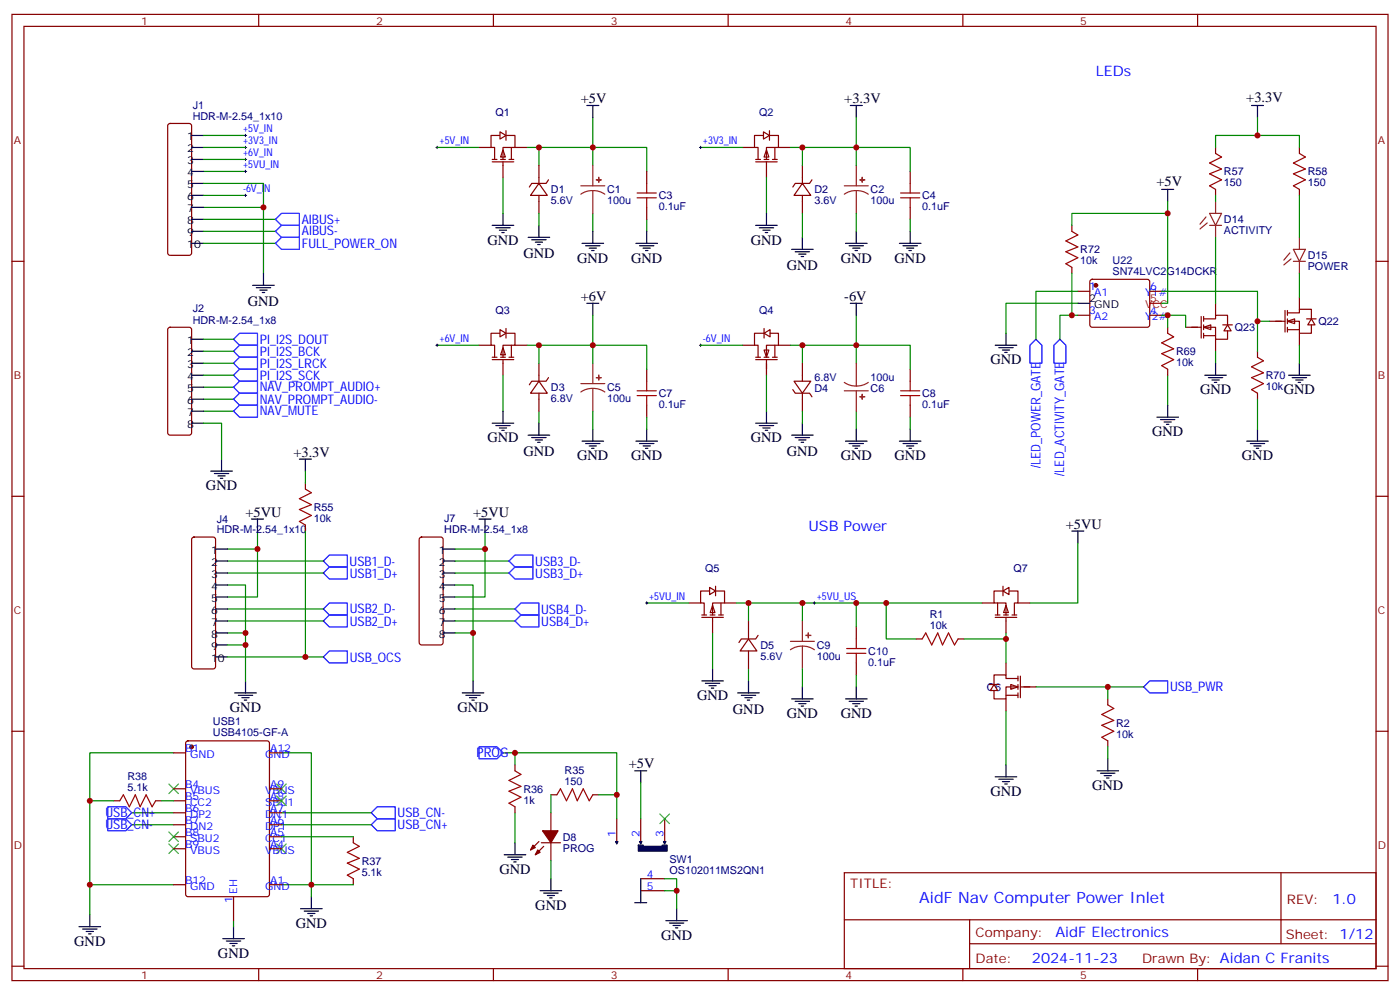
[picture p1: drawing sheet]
<svg xmlns="http://www.w3.org/2000/svg" width="412mm" height="293mm" viewBox="0 0 412 293" stroke-linecap="round" stroke-linejoin="round" font-family="sans-serif">
<g fill="none" stroke="#870000" stroke-width=".35">
<path d="M3.5 4.2h405.4v284.4h-405.4zM7.1 7.8h398.2v277.2h-398.2zM76.2 4.2v3.6M145.3 4.2v3.6M214.5 4.2v3.6M283.6 4.2v3.6M352.8 4.2v3.6M190.5 50.4v3.6M268.1 50.4v3.6M3.5 76.9h3.6M190.5 61v3.6M268.1 61v3.6"/>
<path d="M405.3 76.9h3.6M190.5 108.7v3.5M190.5 119.2v3.6M268.1 108.7v3.5M268.1 119.2v3.6M3.5 146.1h3.6M405.3 146.1h3.6M3.5 215.2h3.6M405.3 215.2h3.6M248.7 256.8h156.6v28.2h-156.6zM377.3 256.8v20.9M248.7 270.7h156.5"/>
<path d="M285.6 277.7h119.6M285.6 270.7v14.1M3.5 284.3h3.6M76.2 285v3.6M145.3 285v3.6M214.5 285v3.6M283.6 285v3.6M352.8 285v3.6M405.3 284.3h3.6"/>
</g>
<path d="M174.6 43.4h15.9v7M252.2 43.4h15.9v7M190.5 64.6v3.5M268.1 64.6v3.5M60 113.9h8.8M60 117.5h8.8M174.6 101.6h15.9v7.1M252.2 101.6h15.9v7.1M60 121h8.8M190.5 122.8v3.5M268.1 122.8v3.5" fill="none" stroke="#008700" stroke-width=".35"/>
<path d="M68.8 117.5l1.8-1.8h5.2v3.5h-5.2zM68.8 113.9l1.8-1.7h5.2v3.5h-5.2zM70.6 119.2h5.2v3.6h-5.2l-1.8-1.8z" fill="none" stroke="#00f" stroke-width=".35"/>
<g fill="none" stroke="#000" stroke-width=".35">
<path d="M187.3 71.6h6.4M188.4 72.3h4.2M189.4 73h2.2M190.1 73.7h.8M190.5 68.1v3.5M264.9 71.6h6.4M266 72.3h4.2M267.1 73h2.1M267.8 73.7h.7M268.1 68.1v3.5M62.1 138.6h6.3M63.1 139.3h4.3"/>
<path d="M65.3 135.1v3.5M187.3 129.8h6.4M188.4 130.5h4.2M189.4 131.2h2.2M190.1 131.9h.8M190.5 126.3v3.5M264.9 129.8h6.4M266 130.5h4.2M267.1 131.2h2.1M267.8 131.9h.7M268.1 126.3v3.5M64.2 140.1h2.1"/>
<path d="M64.9 140.8h.7"/>
</g>
<g fill="none" stroke="#a10000" stroke-width=".35">
<path d="M187.7 58.2h5.6M187.7 56.8h5.6M190.5 54v2.8M190.5 58.2v2.8M265.3 58.2h5.6M265.3 56.8h5.6M268.1 54v2.8M268.1 58.2v2.8M187.7 116.4h5.6M187.7 115h5.6M190.5 112.2v2.8M190.5 116.4v2.8"/>
<path d="M265.3 116.4h5.6M265.3 115h5.6M268.1 112.2v2.8M268.1 116.4v2.8"/>
</g>
<g fill="#fff" stroke="#870000" stroke-width=".35">
<path d="M225.1 103h1.4l-.7 2.1z"/>
<path d="M225.1 98.1l1.7-1.1v2.1z"/>
</g>
<g fill="none" stroke="#870000" stroke-width=".35">
<path d="M147.5 98.1h-2.9v3.5h1.1v3.5M149.2 98.1h2.5v3.5h-3.5v3.5M225.1 98.1h-2.9v3.5h1.1v3.5M225.1 96.7v2.8M226.8 98.1h2.5v3.5h-3.5v3.5M141.1 101.6h3.5M145 105.8h6.3M145 105.1h1.4M147.5 105.1h1.4M148.2 102.3l.7 2.1h-1.4zM148.2 105.8v4.6M149.9 105.1h1.4"/>
<path d="M150.6 101.6v3.5M151.7 101.6h3.5M218.7 101.6h3.5M222.6 105.8h6.4M222.6 105.1h1.4M225.1 105.1h1.4M225.8 105.8v4.6M227.5 105.1h1.5M228.2 101.6v3.5M229.3 101.6h3.5M233.5 114.7l.7 1h4.3l.7 1.1M233.9 112.2h4.9l-2.4 3.5z"/>
<path d="M236.4 106.9v5.3M236.4 115.7v5.3"/>
</g>
<path d="M252.2 92.8v8.8h-19.4M206.4 101.6h12.3M225.8 110.4v10.6M236.4 101.6v5.3M252.2 101.6v5.3M236.4 121v3.5M252.2 121v5.3" fill="none" stroke="#008700" stroke-width=".35"/>
<g fill="none" stroke="#000" stroke-width=".35">
<path d="M250.5 89.3h3.5M252.2 89.3v3.5M222.6 124.5h6.4M223.7 125.2h4.2M224.7 125.9h2.1M225.4 126.6h.7M225.8 121v3.5M233.2 128.1h6.3M234.2 128.8h4.3M235.3 129.5h2.1M236 130.2h.7M236.4 124.5v3.6"/>
<path d="M249.1 129.8h6.3M250.1 130.5h4.3M251.2 131.2h2.1M251.9 131.9h.7M252.2 126.3v3.5"/>
</g>
<path d="M248.7 112.5l1.7 .9 1.8 .2M248.7 115h7.1M252.2 106.9v6.7M252.2 115v6M255.8 112.5l-1.7 .9-1.9 .2" fill="none" stroke="#8c2424" stroke-width=".35"/>
<g fill="#8c2424" stroke="#8c2424" stroke-width=".35">
<path d="M253.3 116.7l1.4 .1z"/>
<path d="M254 116.1v1.4z"/>
</g>
<path d="M206 101.6h.7M206.4 101.2v.8" fill="none" stroke="#000" stroke-width=".29"/>
<path d="M147.3 97l1.7 1.1-1.7 1z" fill="#fff" stroke="#870000" stroke-width=".35"/>
<g fill="none" stroke="#870000" stroke-width=".35">
<path d="M225.1 39.9h-2.9v3.5h1.1v3.5M226.8 39.9h2.5v3.5h-3.5v3.5M218.7 43.4h3.5M222.6 47.6h6.4M222.6 46.9h1.4M225.1 46.9h1.4M225.8 44.1l.7 2.1h-1.4zM225.8 47.6v4.6M227.5 46.9h1.5M228.2 43.4v3.5M229.3 43.4h3.5M236.4 54l2.4 3.5h-4.9z"/>
<path d="M236.4 48.7v5.3M236.4 57.5v5.3M239.2 52.9l-.7 1.1h-4.3l-.7 1M149 96.7v2.8M158.7 112.2l2.5 3.5h-4.9zM158.7 106.9v5.3M158.7 115.7v5.3M161.6 111.1l-.7 1.1h-4.3l-.7 1"/>
</g>
<path d="M236.4 62.8v7M174.6 92.8v8.8h-19.4M128.8 101.6h12.3M148.2 110.4v10.6M158.7 101.6v5.3M174.6 101.6v5.3M158.7 121v3.5M174.6 121v5.3" fill="none" stroke="#008700" stroke-width=".35"/>
<g fill="none" stroke="#000" stroke-width=".35">
<path d="M233.2 73.4h6.3M234.2 74.1h4.3M235.3 74.8h2.1M236 75.5h.7M236.4 69.8v3.6M172.9 89.3h3.5M174.6 89.3v3.5M145 124.5h6.3M146 125.2h4.3M147.1 125.9h2.1M147.8 126.6h.7M148.2 121v3.5"/>
<path d="M155.6 128.1h6.3M156.6 128.8h4.3M157.7 129.5h2.1M158.4 130.2h.7M158.7 124.5v3.6M171.4 129.8h6.4M172.5 130.5h4.2M173.6 131.2h2.1M174.3 131.9h.7M174.6 126.3v3.5"/>
</g>
<path d="M128.4 101.6h.7M128.8 101.2v.8" fill="none" stroke="#000" stroke-width=".29"/>
<path d="M171.1 112.9h7.1M174.6 114.3l-1.8 .2-1.7 .9M174.6 114.3l1.9 .2 1.7 .9M174.6 106.9v6M174.6 114.3v6.7" fill="none" stroke="#8c2424" stroke-width=".35"/>
<g fill="#8c2424" stroke="#8c2424" stroke-width=".35">
<path d="M175.7 111.1l1.4 .1z"/>
<path d="M176.4 110.4v1.4z"/>
</g>
<path d="M224.9 38.8l1.8 1.1-1.8 1z" fill="#fff" stroke="#870000" stroke-width=".35"/>
<g fill="none" stroke="#870000" stroke-width=".35">
<path d="M147.5 39.9h-2.9v3.5h1.1v3.5M149.2 39.9h2.5v3.5h-3.5v3.5M226.7 38.5v2.8M141.1 43.4h3.5M145 47.6h6.3M145 46.9h1.4M147.5 46.9h1.4M148.2 44.1l.7 2.1h-1.4zM148.2 47.6v4.6M149.9 46.9h1.4M150.6 43.4v3.5M151.7 43.4h3.5"/>
<path d="M158.7 54l2.5 3.5h-4.9zM158.7 48.7v5.3M158.7 57.5v5.3M161.6 52.9l-.7 1.1h-4.3l-.7 1"/>
</g>
<g fill="none" stroke="#008700" stroke-width=".35">
<path d="M174.6 34.6v8.8h-19.4M252.2 34.6v8.8h-19.4M128.8 43.4h12.3M148.2 52.2v10.6M158.7 43.4v5.3M174.6 43.4v5.3M206.4 43.4h12.3M225.8 52.2v10.6M236.4 43.4v5.3M252.2 43.4v5.3M158.7 62.8v3.5M174.6 62.8v5.3"/>
<path d="M252.2 62.8v5.3"/>
</g>
<g fill="none" stroke="#000" stroke-width=".35">
<path d="M172.9 31h3.5M174.6 31v3.6M250.5 31h3.5M252.2 31v3.6M145 66.3h6.3M146 67h4.3M147.1 67.7h2.1M147.8 68.4h.7M148.2 62.8v3.5M155.6 69.8h6.3M156.6 70.6h4.3M157.7 71.3h2.1"/>
<path d="M158.4 72h.7M158.7 66.3v3.5M171.4 71.6h6.4M172.5 72.3h4.2M173.6 73h2.1M174.3 73.7h.7M174.6 68.1v3.5M222.6 66.3h6.4M223.7 67h4.2M224.7 67.7h2.1M225.4 68.4h.7M225.8 62.8v3.5"/>
<path d="M249.1 71.6h6.3M250.1 72.3h4.3M251.2 73h2.1M251.9 73.7h.7M252.2 68.1v3.5"/>
</g>
<path d="M128.4 43.4h.7M128.8 43v.7M206 43.4h.7M206.4 43v.7" fill="none" stroke="#000" stroke-width=".29"/>
<path d="M171.1 54.7h7.1M174.6 56.1l-1.8 .2-1.7 .9M174.6 56.1l1.9 .2 1.7 .9M174.6 48.7v6M174.6 56.1v6.7M248.7 54.7h7.1M252.2 56.1l-1.8 .2-1.7 .9M252.2 56.1l1.9 .2 1.7 .9M252.2 48.7v6M252.2 56.1v6.7" fill="none" stroke="#8c2424" stroke-width=".35"/>
<g fill="#8c2424" stroke="#8c2424" stroke-width=".35">
<path d="M253.3 52.9l1.4 .1z"/>
<path d="M254 52.2v1.4z"/>
<path d="M175.7 52.9l1.4 .1z"/>
<path d="M176.4 52.2v1.4z"/>
</g>
<path d="M147.3 38.8l1.7 1.1-1.7 1z" fill="#fff" stroke="#870000" stroke-width=".35"/>
<path d="M149 38.5v2.8M202.8 177.4h3.6M209.2 173.9h-2.8v3.5h1v3.6M209.9 178.2l.7 2.1h-1.4zM211 173.9h2.4v3.5h-3.5v3.6M212.4 177.4v3.6M213.4 177.4h3.6M206.7 181.7h6.4M206.7 181h1.4M209.2 181h1.4M209.9 181.7v4.6M211.7 181h1.4" fill="none" stroke="#870000" stroke-width=".35"/>
<path d="M209 172.9l1.8 1-1.8 1.1z" fill="#fff" stroke="#870000" stroke-width=".35"/>
<g fill="none" stroke="#870000" stroke-width=".35">
<path d="M210.8 172.5v2.8M289.3 177.4h3.5M293.9 177.4v3.6M295.3 173.9h-2.5v3.5h3.5v3.6M296.3 178.2l.7 2.1h-1.4zM297 173.9h2.9v3.5h-1.1v3.6M299.9 177.4h3.5M220.5 188l2.5 3.6h-5zM220.5 182.7v5.3M220.5 191.6v5.2M223.3 187l-.7 1h-4.2l-.7 1.1M252.2 184.5v3.5"/>
<path d="M252.2 195.1v3.5M293.2 181.7h6.3M293.2 181h1.4M295.6 181h1.4M296.3 181.7v4.6M298.1 181h1.4"/>
</g>
<path d="M190.5 177.4h12.3M217 177.4h19.4v5.3M220.5 177.4v5.3M236.4 177.4h15.8v7.1M209.9 186.3v10.5M220.5 196.8v3.6M236.4 196.8v5.3M252.2 198.6v3.5" fill="none" stroke="#008700" stroke-width=".35"/>
<g fill="none" stroke="#000" stroke-width=".35">
<path d="M315.7 156.3h3.6M317.5 156.3v3.5M209.9 196.8v3.6M206.7 200.4h6.4M207.8 201.1h4.2M208.8 201.8h2.2M209.5 202.5h.8M217.3 203.9h6.4M218.4 204.6h4.2M219.4 205.3h2.1M220.1 206h.7M220.5 200.4v3.5"/>
<path d="M233.2 205.7h6.3M234.2 206.4h4.3M235.3 207.1h2.1M236 207.8h.7M236.4 202.1v3.6M249.1 205.7h6.3M250.1 206.4h4.3M251.2 207.1h2.1M251.9 207.8h.7M252.2 202.1v3.6"/>
</g>
<path d="M190.1 177.4h.8M190.5 177.1v.7" fill="none" stroke="#000" stroke-width=".29"/>
<path d="M232.8 188.7h7.1M236.4 190.1l-1.9 .3-1.7 .8M236.4 190.1l1.8 .3 1.7 .8M236.4 182.7v6M236.4 190.1v6.7" fill="none" stroke="#8c2424" stroke-width=".35"/>
<g fill="#8c2424" stroke="#8c2424" stroke-width=".35">
<path d="M237.4 187h1.4z"/>
<path d="M238.1 186.3v1.4z"/>
</g>
<path d="M249.4 192.3h5.7M249.4 190.9h5.7M252.2 188v2.9M252.2 192.3v2.8" fill="none" stroke="#a10000" stroke-width=".35"/>
<path d="M295.5 173.9l1.7-1v2.1z" fill="#fff" stroke="#870000" stroke-width=".35"/>
<path d="M295.5 172.5v2.8M269.9 188h1.7M282.2 188h1.8" fill="none" stroke="#870000" stroke-width=".35"/>
<path d="M252.2 177.4h37.1M261.1 177.4v10.6h8.8M296.3 186.3v1.7h-12.3M296.3 209.2v15.9" fill="none" stroke="#008700" stroke-width=".35"/>
<path d="M239.5 177.4h.7M239.9 177.1v.7" fill="none" stroke="#000" stroke-width=".29"/>
<path d="M271.6 188l1.1-1.7 1.8 3.5 1.7-3.5 1.4 3.5 1.8-3.5 1.8 3.5 1-1.8" fill="none" stroke="#a10000" stroke-width=".35"/>
<path d="M293.2 228.6h6.3M294.2 229.3h4.2M295.3 230h2.1M296 230.7h.7M296.3 225.1v3.5" fill="none" stroke="#000" stroke-width=".35"/>
<g fill="#fff" stroke="#870000" stroke-width=".35">
<path d="M297.7 201.4l2.2 .7-2.2 .7z"/>
<path d="M292.8 201.4l1.1 1.8h-2.2z"/>
</g>
<g fill="none" stroke="#870000" stroke-width=".35">
<path d="M358.1 43.4v1.8M358.1 55.7v1.8M382.8 43.4v1.8M382.8 55.7v1.8M317.5 85.7h3.5M317.5 92.8h3.5M321.3 82.4l.4-.2h16.3l.5 .2 .2 .5v12.7l-.3 .5-.4 .2h-16.3l-.5-.2-.2-.5v-12.7zM338.7 85.7h3.5M338.7 92.8h3.5M296.3 195.1v3.5M299.9 199.7h-3.6v-1.1h-3.5v2.8M299.9 199v1.4"/>
<path d="M300.6 199v6.3M291.4 201.4h2.8M296.3 204.6h3.6M296.3 205.7v3.5M299.9 202.1h-3.6v3.6h-3.5v-2.5M299.9 201.4v1.4M299.9 203.9v1.4M300.6 202.1h4.6M326.3 205.7v1.7M326.3 218v1.8"/>
</g>
<g fill="none" stroke="#008700" stroke-width=".35">
<path d="M370.4 34.6v5.3h-12.3v3.5M370.4 39.9h12.4v3.5M344 59.3v30h-1.8M358.1 57.5v1.8M382.8 57.5v12.3M317.5 85.7h-12.3v14.1M317.5 92.8h-5.3v7M317.5 89.3h-21.2v8.8M317.5 159.8v17.6h-14.1M67 168.6h28.2M67 165.1h28.2M67 179.2h28.2"/>
<path d="M67 182.7h28.2M296.3 188v7.1M305.2 202.1h31.7M326.3 202.1v3.6M326.3 219.8v3.5"/>
</g>
<path d="M303.4 101.6l1.8-1.8 1.7 1.8v5.3h-3.5zM310.4 101.6l1.8-1.8 1.8 1.8v5.3h-3.6zM95.2 165.1l1.8-1.8h5.3v3.6h-5.3zM95.2 179.2l1.8-1.8h5.3v3.6h-5.3zM97 166.9h5.3v3.5h-5.3l-1.8-1.8zM95.2 182.7l1.8-1.7h5.3v3.5h-5.3zM336.9 202.1l1.8-1.7h5.3v3.5h-5.3z" fill="none" stroke="#00f" stroke-width=".35"/>
<path d="M358.1 45.2l1.7 1-3.5 1.8 3.5 1.7-3.5 1.5 3.5 1.7-3.5 1.8 1.8 1M382.8 45.2l1.7 1-3.5 1.8 3.5 1.7-3.5 1.5 3.5 1.7-3.5 1.8 1.8 1M326.3 207.4l1.8 1.1-3.5 1.8 3.5 1.7-3.5 1.4 3.5 1.8-3.5 1.8 1.7 1" fill="none" stroke="#a10000" stroke-width=".35"/>
<g fill="none" stroke="#000" stroke-width=".35">
<path d="M368.7 31h3.5M370.4 31v3.6M342.2 55.7h3.5M344 55.7v3.6M296.3 98.1v3.5M317.5 89.3h3.5M293.2 101.6h6.3M294.2 102.3h4.2M295.3 103h2.1M296 103.7h.7M323.1 226.8h6.4M324.2 227.5h4.2"/>
<path d="M325.3 228.2h2.1M326 229h.7M326.3 223.3v3.5"/>
</g>
<path d="M358.1 59.3v3.5M355.2 63.9l-1.7 2.1M355.6 65.6l-2.1 1.8M356.3 62.8h3.5l-1.7 3.5zM356.3 66.3h3.5M358.1 66.3v3.5M379.9 74.4l-1.7 2.2M380.3 76.2l-2.1 1.8M381 73.4h3.5l-1.7 3.5zM381 76.9h3.5M382.8 69.8v3.6M382.8 76.9v3.5" fill="none" stroke="#8c2424" stroke-width=".35"/>
<circle cx="322.8" cy="84" r=".53" fill="#870000" stroke="#870000" stroke-width=".35"/>
<path d="M338.7 89.3h3.5" fill="none" stroke="#f00" stroke-width=".35"/>
<g fill="#fff" stroke="#870000" stroke-width=".35">
<path d="M379.2 94.5l2.2-.7v1.4z"/>
<path d="M386.3 93.8l1 1.8h-2.1z"/>
</g>
<path d="M373.9 94.5h4.6M378.5 91.4v6.3M379.2 92.1h3.6v-1.1h3.5v2.8M379.2 94.5h3.6v3.6h3.5v-2.5M379.2 97h3.6M379.2 91.4v1.4M379.2 93.8v1.4M379.2 96.3v1.4M382.8 87.5v3.5M382.8 98.1v3.5M384.9 93.8h2.8" fill="none" stroke="#870000" stroke-width=".35"/>
<path d="M379.6 110.4h6.3M380.6 111.1h4.3M381.7 111.8h2.1M382.4 112.5h.7M382.8 106.9v3.5" fill="none" stroke="#000" stroke-width=".35"/>
<path d="M342.2 85.7h28.2v8.8h3.5M382.8 80.4v7.1M382.8 101.6v5.3" fill="none" stroke="#008700" stroke-width=".35"/>
<g fill="#fff" stroke="#870000" stroke-width=".35">
<path d="M354.5 96.3l2.2-.7v1.4z"/>
<path d="M361.6 95.6l1.1 1.8h-2.2z"/>
</g>
<g fill="none" stroke="#870000" stroke-width=".35">
<path d="M49.6 36.5l.5-.2h5.6l.5 .2 .2 .5v37.4l-.2 .5-.5 .2h-5.6l-.5-.2-.2-.5v-37.4zM315.7 66.3v1.8M315.7 78.7v1.7M49.6 96.5l.5-.2h5.6l.5 .2 .2 .5v30.4l-.2 .5-.5 .2h-5.6l-.5-.3-.2-.4v-30.4zM344 96.3v1.8M349.2 96.3h4.6M353.8 93.1v6.4M354.5 93.8h3.6v-1h3.5v2.8M354.5 96.3h3.6v3.5h3.5v-2.4M354.5 98.8h3.6M354.5 93.1v1.4M354.5 95.6v1.4"/>
<path d="M354.5 98.1v1.4M358.1 89.3v3.5M358.1 99.8v3.6M360.2 95.6h2.8M344 108.7v1.7M370.4 103.4v1.7M370.4 115.7v1.8M56.7 158.3l.4-.3h5.7l.5 .3 .2 .5v37.3l-.2 .5-.5 .2h-5.7l-.4-.2-.3-.5v-37.3zM90 142.2v1.7M90 154.5v1.8M123.7 158.3l.5-.3h5.6l.5 .3 .2 .5v30.3l-.2 .5-.5 .2h-5.6l-.5-.2-.2-.5v-30.3zM54.9 218.2l.5-.2h23.3l.6 .4 .1 44.8-.5 .6-23.5 .1-.7-.5v-44.7z"/>
<path d="M33.5 235.7h1.8M45.9 235.7h1.7M51.2 235.7h3.5M51.2 221.5h3.5M51.2 232.1h3.5M51.2 239.2h3.5M79.4 235.7h3.5M79.4 221.5h3.5M79.4 232.1h3.5M79.4 239.2h3.5M151.7 225.1v1.7M151.7 237.4v1.8"/>
<path d="M162.3 239.2v5.3M162.3 233.9h1.7M174.6 233.9h1.8M51.2 242.7h3.5M51.2 246.2h3.5M51.2 249.8h3.5M79.4 242.7h3.5M79.4 246.2h3.5M79.4 249.8h3.5M104.1 246.2v1.8M104.1 258.6v1.7M158.7 247.6l-2.4 2.5"/>
<path d="M159.5 248h5.6M160.2 249.1l-2.5 2.4M162.3 248v5.3M181.7 240.9v7.1M188.7 240.9v7.1M188.7 258.6h7.1M195.8 240.9v7.1M51.2 260.3h3.5M68.8 263.9v7M79.4 260.3h3.5M188.7 262.1h7.1"/>
</g>
<g fill="none" stroke="#008700" stroke-width=".35">
<path d="M60 39.9h12.3M60 54h17.6v26.4M60 50.4h12.3M60 57.5h12.3M60 46.9h12.3M60 43.4h12.3M60 61h17.6M60 71.6h21.1M60 68.1h21.1M60 64.6h21.1M344 62.8h-28.3v3.5M358.1 69.8v19.5"/>
<path d="M60 99.8h8.8M315.7 80.4v12.4M342.2 92.8h7v3.5M344 92.8v3.5M370.4 94.5v8.9M60 106.9h8.8M60 103.4h8.8M60 110.4h8.8M344 110.4v8.8M358.1 103.4v3.5M370.4 117.5v8.8M60 124.5h5.3v10.6"/>
<path d="M90 138.6v3.6M75.8 156.3v5.3h-8.8M90 156.3v37M142.9 156.3v5.3h-8.8M67 172.2h5.3v28.2M75.8 161.6v14.1h-8.8M134.1 172.2h5.2v28.2M134.1 179.2h17.6M134.1 165.1h15.8M134.1 168.6h15.8M142.9 161.6v14.1h-8.8M67 186.3h5.3"/>
<path d="M67 193.3h28.2M67 189.8h5.3M134.1 186.3h5.2M134.1 182.7h17.6M26.5 235.7h7M38.8 239.2h12.4M47.6 235.7h3.6M51.2 221.5h-24.7v38.8M82.9 221.5h8.8v38.8h12.4M82.9 239.2h26.5M148.2 221.5h33.5v12.4M151.7 221.5v3.6"/>
<path d="M151.7 239.2v8.8M162.3 233.9v5.3M176.4 233.9h5.3v7M188.7 230.4v10.5M38.8 242.7h12.4M82.9 242.7h26.5M82.9 246.2h21.2M162.3 253.3v5.3M195.8 258.6h3.5v8.8M51.2 260.3h-24.7v8.9M68.8 270.9v1.8M82.9 260.3h8.8v3.6"/>
<path d="M195.8 262.1h3.5"/>
</g>
<g fill="none" stroke="#000" stroke-width=".35">
<path d="M56.4 39.9h3.6M56.4 43.4h3.6M56.4 46.9h3.6M56.4 50.4h3.6M56.4 54h3.6M56.4 57.5h3.6M56.4 61h3.6M56.4 64.6h3.6M56.4 68.1h3.6M56.4 71.6h3.6M56.4 99.8h3.6M74.4 84h6.4"/>
<path d="M75.5 84.7h4.2M76.6 85.4h2.1M77.3 86.1h.7M77.6 80.4v3.6M56.4 110.4h3.6M56.4 103.4h3.6M56.4 106.9h3.6M56.4 113.9h3.6M56.4 117.5h3.6M344 119.2v3.6M354.9 110.4h6.3M356 111.1h4.2"/>
<path d="M357 111.8h2.1M357.7 112.5h.7M358.1 106.9v3.5M56.4 121h3.6M56.4 124.5h3.6M88.2 135.1h3.5M90 135.1v3.5M340.8 122.8h6.3M341.8 123.5h4.3M342.9 124.2h2.1M343.6 124.9h.7M367.2 129.8h6.4"/>
<path d="M368.3 130.5h4.2M369.4 131.2h2.1M370.1 131.9h.7M370.4 126.3v3.5M74.1 152.8h3.5M75.8 152.8v3.5M141.1 152.8h3.5M142.9 152.8v3.5M63.5 161.6h3.5M63.5 165.1h3.5M63.5 168.6h3.5M63.5 172.2h3.5"/>
<path d="M63.5 175.7h3.5M63.5 179.2h3.5M130.5 161.6h3.6M130.5 165.1h3.6M130.5 168.6h3.6M130.5 172.2h3.6M130.5 175.7h3.6M130.5 179.2h3.6M63.5 182.7h3.5M63.5 186.3h3.5M63.5 189.8h3.5M63.5 193.3h3.5"/>
<path d="M130.5 182.7h3.6M130.5 186.3h3.6M69.1 203.9h6.4M70.2 204.6h4.2M71.3 205.3h2.1M72 206h.7M72.3 200.4v3.5M136.2 203.9h6.3M137.2 204.6h4.3M138.3 205.3h2.1M139 206h.7M139.3 200.4v3.5"/>
<path d="M187 226.8h3.5M188.7 226.8v3.6M148.5 251.5h6.4M149.6 252.2h4.2M150.6 252.9h2.2M151.3 253.6h.7M151.7 248v3.5M162.3 258.6v3.5M181.3 247.6h.7l-.3 .8zM188.4 247.6h.7l-.4 .8zM188.7 258.6v7M195.4 247.6h.7l-.3 .8z"/>
<path d="M23.3 272.7h6.3M24.3 273.4h4.3M25.4 274.1h2.1M26.1 274.8h.7M26.5 269.2v3.5M65.6 276.2h6.4M66.7 276.9h4.2M67.7 277.6h2.1M68.4 278.3h.7M68.8 272.7v3.5M88.5 267.4h6.4M89.6 268.1h4.2"/>
<path d="M90.7 268.8h2.1M91.4 269.5h.7M91.7 263.9v3.5M159.1 262.1h6.4M160.2 262.8h4.2M161.2 263.5h2.1M161.9 264.2h.7M187 265.6h3.5M196.1 270.9h6.4M197.2 271.6h4.2M198.3 272.3h2.1M199 273.1h.7"/>
<path d="M199.3 267.4v3.5"/>
</g>
<path d="M315.7 68.1l1.8 1-3.5 1.8 3.5 1.8-3.5 1.4 3.5 1.7-3.5 1.8 1.7 1.1M344 98.1l1.7 1-3.5 1.8 3.5 1.8-3.5 1.4 3.5 1.7-3.5 1.8 1.8 1.1M370.4 105.1l1.8 1.1-3.5 1.8 3.5 1.7-3.5 1.4 3.5 1.8-3.5 1.8 1.7 1M90 143.9l1.7 1.1-3.5 1.8 3.5 1.7-3.5 1.4 3.5 1.8-3.5 1.8 1.8 1M35.3 235.7l1-1.8 1.8 3.5 1.8-3.5 1.4 3.5 1.7-3.5 1.8 3.5 1.1-1.7M151.7 226.8l1.8 1.1-3.6 1.8 3.6 1.7-3.6 1.4 3.6 1.8-3.6 1.8 1.8 1M164 233.9l1.1-1.8 1.8 3.6 1.7-3.6 1.4 3.6 1.8-3.6 1.8 3.6 1-1.8M104.1 248l1.7 1.1-3.5 1.7 3.5 1.8-3.5 1.4 3.5 1.8-3.5 1.7 1.8 1.1" fill="none" stroke="#a10000" stroke-width=".35"/>
<g fill="none" stroke="#00f" stroke-width=".35">
<path d="M81.1 64.6l1.8-1.8h5.3v3.5h-5.3zM81.1 68.1l1.8-1.8h5.3v3.5h-5.3zM82.9 69.8h5.3v3.6h-5.3l-1.8-1.8zM68.8 99.8l1.8-1.7h5.2v3.5h-5.2zM68.8 106.9l1.8-1.8h5.2v3.6h-5.2zM68.8 103.4l1.8-1.8h5.2v3.5h-5.2zM68.8 110.4l1.8-1.7h5.2v3.5h-5.2zM149.9 165.1l1.8-1.8h5.3v3.6h-5.3zM151.7 179.2l1.8-1.8h5.2v3.6h-5.2zM151.7 166.9h5.3v3.5h-5.3l-1.8-1.8zM95.2 193.3l1.8-1.7h5.3v3.5h-5.3zM151.7 182.7l1.8-1.7h5.2v3.5h-5.2z"/>
<path d="M141.1 219.8h5.3l1.8 1.7-1.8 1.8h-5.3zM31.7 237.4h5.3l1.8 1.8-1.8 1.7h-5.3zM109.4 239.2l1.7-1.8h5.3v3.5h-5.3zM31.7 240.9h5.3l1.8 1.8-1.8 1.8h-5.3zM109.4 242.7l1.7-1.8h5.3v3.6h-5.3z"/>
</g>
<path d="M72 39.9h.7M72.3 39.5v.7M72 57.5h.7M72 46.9h.7M72 43.4h.7M72 50.4h.7M72.3 43v.7M72.3 46.6v.7M72.3 50.1v.7M72.3 57.2v.7" fill="none" stroke="#000" stroke-width=".29"/>
<path d="M188 248.7h1.4v.4h5.7v-.4h1.4v1.8h-8.5z" fill="#000" stroke="#000" stroke-width=".35"/>
<g fill="#870000" stroke="#870000" stroke-width=".35">
<path d="M158.4 250.1l.7 .7-1.4 .7z"/>
<path d="M157 248.7l.7 .7-1.4 .7z"/>
<path d="M159.8 244.5h4.6l-2.1 3.5z"/>
<circle cx="56.4" cy="219.8" r=".53"/>
</g>
<g fill="none" stroke="#3c3" stroke-width=".35">
<path d="M49.7 230.7l2.9 2.8M52.6 230.7l-2.9 2.8M81.5 230.7l2.8 2.8M81.5 234.2l2.8 2.9M84.3 230.7l-2.8 2.8M84.3 234.2l-2.8 2.9M194.4 239.5l2.8 2.9M197.2 239.5l-2.8 2.9M49.7 248.4l2.9 2.8M49.7 244.8l2.9 2.8M52.6 248.4l-2.9 2.8M52.6 244.8l-2.9 2.8"/>
<path d="M81.5 248.4l2.8 2.8M84.3 248.4l-2.8 2.8"/>
</g>
<g fill="#c00">
<circle cx="236.4" cy="101.6" r=".88"/>
<circle cx="236.4" cy="43.4" r=".88"/>
<circle cx="158.8" cy="43.4" r=".88"/>
<circle cx="158.8" cy="101.6" r=".88"/>
<circle cx="252.2" cy="101.6" r=".88"/>
<circle cx="174.6" cy="101.6" r=".88"/>
<circle cx="252.2" cy="43.4" r=".88"/>
<circle cx="174.6" cy="43.4" r=".88"/>
<circle cx="220.5" cy="177.4" r=".88"/>
<circle cx="236.4" cy="177.4" r=".88"/>
<circle cx="252.2" cy="177.4" r=".88"/>
<circle cx="261.1" cy="177.4" r=".88"/>
<circle cx="296.3" cy="188" r=".88"/>
<circle cx="326.3" cy="202.1" r=".88"/>
<circle cx="370.4" cy="39.9" r=".88"/>
<circle cx="344" cy="92.8" r=".88"/>
<circle cx="370.4" cy="94.5" r=".88"/>
<circle cx="315.7" cy="92.8" r=".88"/>
<circle cx="77.6" cy="61" r=".88"/>
<circle cx="75.8" cy="161.6" r=".88"/>
<circle cx="72.3" cy="186.3" r=".88"/>
<circle cx="139.3" cy="186.3" r=".88"/>
<circle cx="142.9" cy="161.6" r=".88"/>
<circle cx="72.3" cy="189.8" r=".88"/>
<circle cx="199.3" cy="262.1" r=".88"/>
<circle cx="181.7" cy="233.9" r=".88"/>
<circle cx="151.7" cy="221.5" r=".88"/>
<circle cx="91.7" cy="260.3" r=".88"/>
<circle cx="26.5" cy="260.3" r=".88"/>
<circle cx="344" cy="62.8" r=".88"/>
<circle cx="90" cy="193.3" r=".88"/>
<circle cx="26.5" cy="235.7" r=".88"/>
</g>
<text font-size="4.6" fill="#00f" x="270.8" y="265.8">AidF Nav Computer Power Inlet</text>
<g font-size="4.2" fill="#00f">
<text x="322.8" y="22.2">LEDs</text>
<text x="238.1" y="156.3">USB Power</text>
<text x="392.5" y="266.1">1.0</text>
<text x="310.9" y="275.6">AidF Electronics</text>
<text x="304" y="283.4">2024-11-23</text>
</g>
<g font-size="4.2">
<text x="367.1" y="29.9">+3.3V</text>
<text x="171.1" y="30.3">+5V</text>
<text x="248.7" y="30.3">+3.3V</text>
<text x="340.7" y="54.6">+5V</text>
<text x="143.6" y="72">GND</text>
<text x="221.2" y="72">GND</text>
<text x="154.2" y="76">GND</text>
<text x="170" y="77.3">GND</text>
<text x="185.9" y="77.3">GND</text>
<text x="247.6" y="77.3">GND</text>
<text x="263.5" y="77.3">GND</text>
<text x="231.8" y="79.6">GND</text>
<text x="171.1" y="88.5">+6V</text>
<text x="248.7" y="88.5">-6V</text>
<text x="73" y="90.1">GND</text>
<text x="291.7" y="107.2">GND</text>
<text x="353.5" y="116.1">GND</text>
<text x="378.2" y="116.1">GND</text>
<text x="143.6" y="130.2">GND</text>
<text x="221.2" y="130.2">GND</text>
<text x="339.4" y="128.4">GND</text>
<text x="86.4" y="134.4">+3.3V</text>
<text x="154.2" y="134.2">GND</text>
<text x="170" y="135.5">GND</text>
<text x="185.9" y="135.5">GND</text>
<text x="231.8" y="134.2">GND</text>
<text x="247.6" y="135.5">GND</text>
<text x="263.5" y="135.5">GND</text>
<text x="365.8" y="135.5">GND</text>
<text x="60.7" y="144.3">GND</text>
<text x="72.3" y="152">+5VU</text>
<text x="139.3" y="152">+5VU</text>
<text x="314" y="155.6">+5VU</text>
<text x="67.7" y="209.6">GND</text>
<text x="134.8" y="209.6">GND</text>
<text x="205.3" y="206">GND</text>
<text x="215.9" y="210.1">GND</text>
<text x="231.8" y="211.3">GND</text>
<text x="247.6" y="211.3">GND</text>
<text x="185.2" y="226.1">+5V</text>
<text x="321.7" y="232.5">GND</text>
<text x="291.7" y="234.2">GND</text>
<text x="147.1" y="257.2">GND</text>
<text x="157.7" y="267.8">GND</text>
<text x="87.1" y="273.1">GND</text>
<text x="21.9" y="278.3">GND</text>
<text x="64.2" y="281.9">GND</text>
<text x="194.7" y="276.6">GND</text>
</g>
<g font-size="3.9" fill="#00f">
<text x="88.9" y="65.9">AIBUS+</text>
<text x="88.9" y="69.3">AIBUS-</text>
<text x="88.9" y="72.9">FULL_POWER_ON</text>
<text x="76.5" y="101.1">PI_I2S_DOUT</text>
<text x="76.6" y="104.7">PI_I2S_BCK</text>
<text x="76.6" y="108.2">PI_I2S_LRCK</text>
<text x="76.6" y="111.8">PI_I2S_SCK</text>
<text x="76.5" y="118.9">NAV_PROMPT_AUDIO-</text>
<text x="76.6" y="115.1">NAV_PROMPT_AUDIO+</text>
<text x="76.6" y="122.2">NAV_MUTE</text>
<text x="306.5" y="137.7" transform="rotate(-90 306.5 137.7)">/LED_POWER_GATE</text>
<text x="313.5" y="140" transform="rotate(-90 313.5 140)">/LED_ACTIVITY_GATE</text>
<text x="103" y="166.6">USB1_D-</text>
<text x="157.7" y="166.7">USB3_D-</text>
<text x="103" y="170.1">USB1_D+</text>
<text x="157.7" y="170.2">USB3_D+</text>
<text x="103" y="184.1">USB2_D+</text>
<text x="103" y="180.5">USB2_D-</text>
<text x="159.4" y="180.8">USB4_D-</text>
<text x="159.5" y="184.3">USB4_D+</text>
<text x="103" y="194.8">USB_OCS</text>
<text x="344.7" y="203.5">USB_PWR</text>
<text x="140.4" y="222.8">PROG</text>
<text x="31" y="240.5">USB_CN+</text>
<text x="31" y="244">USB_CN-</text>
<text x="117.1" y="244">USB_CN+</text>
<text x="117.1" y="240.4">USB_CN-</text>
</g>
<g font-size="3.9" fill="#800">
<text x="250.5" y="261.4">TITLE:</text>
<text x="379.1" y="266.1">REV:</text>
<text x="287.4" y="275.6">Company:</text>
<text x="378.7" y="276.2">Sheet: 1/12</text>
<text x="287.4" y="283.3">Date:</text>
<text x="336.4" y="283.4">Drawn By: Aidan C Franits</text>
</g>
<g font-size="3.2" fill="#800">
<text x="41.6" y="7.2">1</text>
<text x="110.8" y="7.2">2</text>
<text x="179.9" y="7.2">3</text>
<text x="249.1" y="7.2">4</text>
<text x="318.2" y="7.2">5</text>
<text x="4.1" y="42.3">A</text>
<text x="405.9" y="42.3">A</text>
<text x="4.1" y="111.5">B</text>
<text x="405.9" y="111.5">B</text>
<text x="4.1" y="180.6">C</text>
<text x="405.9" y="180.6">C</text>
<text x="4.1" y="249.8">D</text>
<text x="405.9" y="249.8">D</text>
<text x="41.6" y="288">1</text>
<text x="110.8" y="288">2</text>
<text x="179.9" y="288">3</text>
<text x="249.1" y="288">4</text>
<text x="318.2" y="288">5</text>
</g>
<g font-size="3.2" fill="#000080">
<text x="56.8" y="35.3">HDR-M-2.54_1x10</text>
<text x="56.8" y="32.1">J1</text>
<text x="146" y="34.2">Q1</text>
<text x="223.6" y="34.2">Q2</text>
<text x="360.5" y="51.6">R57</text>
<text x="385.2" y="51.6">R58</text>
<text x="162.3" y="56.9">D1</text>
<text x="178.9" y="56.9">C1</text>
<text x="194" y="58.6">C3</text>
<text x="239.9" y="56.9">D2</text>
<text x="256.5" y="56.9">C2</text>
<text x="271.6" y="58.6">C4</text>
<text x="360.5" y="54.8">150</text>
<text x="385.2" y="54.8">150</text>
<text x="162.3" y="60.1">5.6V</text>
<text x="178.9" y="60.1">100u</text>
<text x="194" y="61.9">0.1uF</text>
<text x="239.9" y="60.1">3.6V</text>
<text x="256.5" y="60.1">100u</text>
<text x="271.6" y="61.9">0.1uF</text>
<text x="360.5" y="65.6">D14</text>
<text x="360.5" y="68.8">ACTIVITY</text>
<text x="318.2" y="77.7">10k</text>
<text x="318.2" y="74.5">R72</text>
<text x="327.7" y="77.8">U22</text>
<text x="385.2" y="76.2">D15</text>
<text x="327.7" y="81">SN74LVC2G14DCKR</text>
<text x="385.2" y="79.4">POWER</text>
<text x="56.8" y="95.2">HDR-M-2.54_1x8</text>
<text x="56.8" y="92">J2</text>
<text x="146" y="92.4">Q3</text>
<text x="223.6" y="92.4">Q4</text>
<text x="388.4" y="95.7">Q22</text>
<text x="363.7" y="97.4">Q23</text>
<text x="346.4" y="107.7">10k</text>
<text x="346.4" y="104.5">R69</text>
<text x="239.9" y="112.1">6.8V</text>
<text x="256.5" y="112.1">100u</text>
<text x="372.9" y="111.5">R70</text>
<text x="162.3" y="118.3">6.8V</text>
<text x="162.3" y="115.1">D3</text>
<text x="178.9" y="118.3">100u</text>
<text x="178.9" y="115.1">C5</text>
<text x="194" y="116.8">C7</text>
<text x="239.9" y="115.3">D4</text>
<text x="256.5" y="115.3">C6</text>
<text x="271.6" y="116.8">C8</text>
<text x="372.9" y="114.8">10k</text>
<text x="194" y="120.1">0.1uF</text>
<text x="271.6" y="120.1">0.1uF</text>
<text x="63.8" y="153.8">J4</text>
<text x="92.4" y="153.6">10k</text>
<text x="92.4" y="150.5">R55</text>
<text x="130.9" y="153.7">J7</text>
<text x="63.8" y="157">HDR-M-2.54_1x10</text>
<text x="130.9" y="157">HDR-M-2.54_1x8</text>
<text x="207.7" y="168.2">Q5</text>
<text x="298.5" y="168.2">Q7</text>
<text x="273.9" y="185.2">10k</text>
<text x="273.9" y="182">R1</text>
<text x="224" y="190.9">D5</text>
<text x="240.6" y="190.9">C9</text>
<text x="224" y="194.2">5.6V</text>
<text x="240.6" y="194.2">100u</text>
<text x="255.8" y="195.9">0.1uF</text>
<text x="255.8" y="192.7">C10</text>
<text x="290.7" y="203.3">Q6</text>
<text x="62.7" y="213.4">USB1</text>
<text x="328.8" y="213.8">R2</text>
<text x="62.7" y="216.6">USB4105-GF-A</text>
<text x="328.8" y="217.1">10k</text>
<text x="166.3" y="227.9">R35</text>
<text x="37.5" y="232.8">5.1k</text>
<text x="37.5" y="229.6">R38</text>
<text x="154.2" y="233.2">R36</text>
<text x="166.3" y="231.1">150</text>
<text x="154.2" y="236.5">1k</text>
<text x="165.8" y="250.6">PROG</text>
<text x="165.8" y="247.4">D8</text>
<text x="106.5" y="257.7">5.1k</text>
<text x="106.5" y="254.4">R37</text>
<text x="197.2" y="257.3">OS102011MS2QN1</text>
<text x="197.2" y="254.1">SW1</text>
</g>
<g font-size="3.2">
<text x="55.1" y="41.3">1</text>
<text x="55.1" y="44.8">2</text>
<text x="55.1" y="48.3">3</text>
<text x="55.1" y="51.9">4</text>
<text x="55.1" y="55.4">5</text>
<text x="55.1" y="58.9">6</text>
<text x="55.1" y="62.4">7</text>
<text x="55.1" y="66">8</text>
<text x="55.1" y="69.5">9</text>
<text x="55.1" y="73">10</text>
<text x="320.9" y="88.9">2</text>
<text x="322.3" y="90.7">GND</text>
<text x="55.1" y="101.2">1</text>
<text x="55.1" y="104.8">2</text>
<text x="55.1" y="108.3">3</text>
<text x="55.1" y="111.8">4</text>
<text x="55.1" y="115.4">5</text>
<text x="55.1" y="118.9">6</text>
<text x="55.1" y="122.4">7</text>
<text x="55.1" y="125.9">8</text>
<text x="62.2" y="163">1</text>
<text x="62.2" y="166.5">2</text>
<text x="129.2" y="163">1</text>
<text x="129.2" y="166.5">2</text>
<text x="62.2" y="170">3</text>
<text x="62.2" y="173.6">4</text>
<text x="129.2" y="170">3</text>
<text x="129.2" y="173.6">4</text>
<text x="62.2" y="177.1">5</text>
<text x="129.2" y="177.1">5</text>
<text x="62.2" y="180.6">6</text>
<text x="62.2" y="184.1">7</text>
<text x="129.2" y="180.6">6</text>
<text x="129.2" y="184.1">7</text>
<text x="62.2" y="187.7">8</text>
<text x="62.2" y="191.2">9</text>
<text x="129.2" y="187.7">8</text>
<text x="62.2" y="194.7">10</text>
</g>
<g font-size="3.2" fill="#00f">
<text x="71.6" y="39">+5V_IN</text>
<text x="71.6" y="46">+6V_IN</text>
<text x="71.6" y="42.5">+3V3_IN</text>
<text x="129.5" y="42.5">+5V_IN</text>
<text x="207.1" y="42.5">+3V3_IN</text>
<text x="71.6" y="49.6">+5VU_IN</text>
<text x="71.6" y="56.6">-6V_IN</text>
<text x="320.9" y="85.4">1</text>
<text x="322.3" y="87.1">A1</text>
<text x="337.4" y="87.1">Y1#</text>
<text x="338.8" y="85.4">6</text>
<text x="320.9" y="92.4">3</text>
<text x="322.3" y="94.2">A2</text>
<text x="337.4" y="94.2">Y2#</text>
<text x="338.8" y="92.4">4</text>
<text x="129.5" y="100.7">+6V_IN</text>
<text x="207.1" y="100.7">-6V_IN</text>
<text x="191.2" y="176.6">+5VU_IN</text>
<text x="240.6" y="176.6">+5VU_US</text>
<text x="54.5" y="221.2">B1</text>
<text x="79.6" y="221.2">A12</text>
<text x="56" y="223">GND</text>
<text x="78.1" y="223">GND</text>
<text x="54.5" y="231.8">B4</text>
<text x="56" y="233.5">VBUS</text>
<text x="78.1" y="233.5">VBUS</text>
<text x="79.6" y="231.8">A9</text>
<text x="54.5" y="235.3">B5</text>
<text x="54.5" y="238.8">B6</text>
<text x="56" y="237.1">CC2</text>
<text x="78.1" y="237.1">SBU1</text>
<text x="79.6" y="238.8">A7</text>
<text x="79.6" y="235.3">A8</text>
<text x="54.5" y="242.4">B7</text>
<text x="54.5" y="245.9">B8</text>
<text x="56" y="240.6">DP2</text>
<text x="56" y="244.1">DN2</text>
<text x="78.1" y="244.1">DP1</text>
<text x="78.1" y="240.6">DN1</text>
<text x="79.6" y="245.9">A5</text>
<text x="79.6" y="242.4">A6</text>
<text x="54.5" y="249.4">B9</text>
<text x="56" y="247.6">SBU2</text>
<text x="56" y="251.2">VBUS</text>
<text x="78.1" y="251.2">VBUS</text>
<text x="78.1" y="247.6">CC1</text>
<text x="79.6" y="249.4">A4</text>
<text x="181.3" y="246.2" transform="rotate(-90 181.3 246.2)">1</text>
<text x="188.4" y="246.2" transform="rotate(-90 188.4 246.2)">2</text>
<text x="195.4" y="246.2" transform="rotate(-90 195.4 246.2)">3</text>
<text x="54.5" y="260">B12</text>
<text x="56" y="261.8">GND</text>
<text x="69.8" y="263.2" transform="rotate(-90 69.8 263.2)">EH</text>
<text x="78.1" y="261.8">GND</text>
<text x="79.6" y="260">A1</text>
<text x="190.5" y="258.2">4</text>
<text x="190.5" y="261.8">5</text>
<text x="68.4" y="265.6" transform="rotate(-90 68.4 265.6)">1</text>
</g>
<g font-size="3.2" fill="#f00">
<text x="338.8" y="88.9">5</text>
<text x="337.4" y="90.7">VCC</text>
</g>
</svg>
